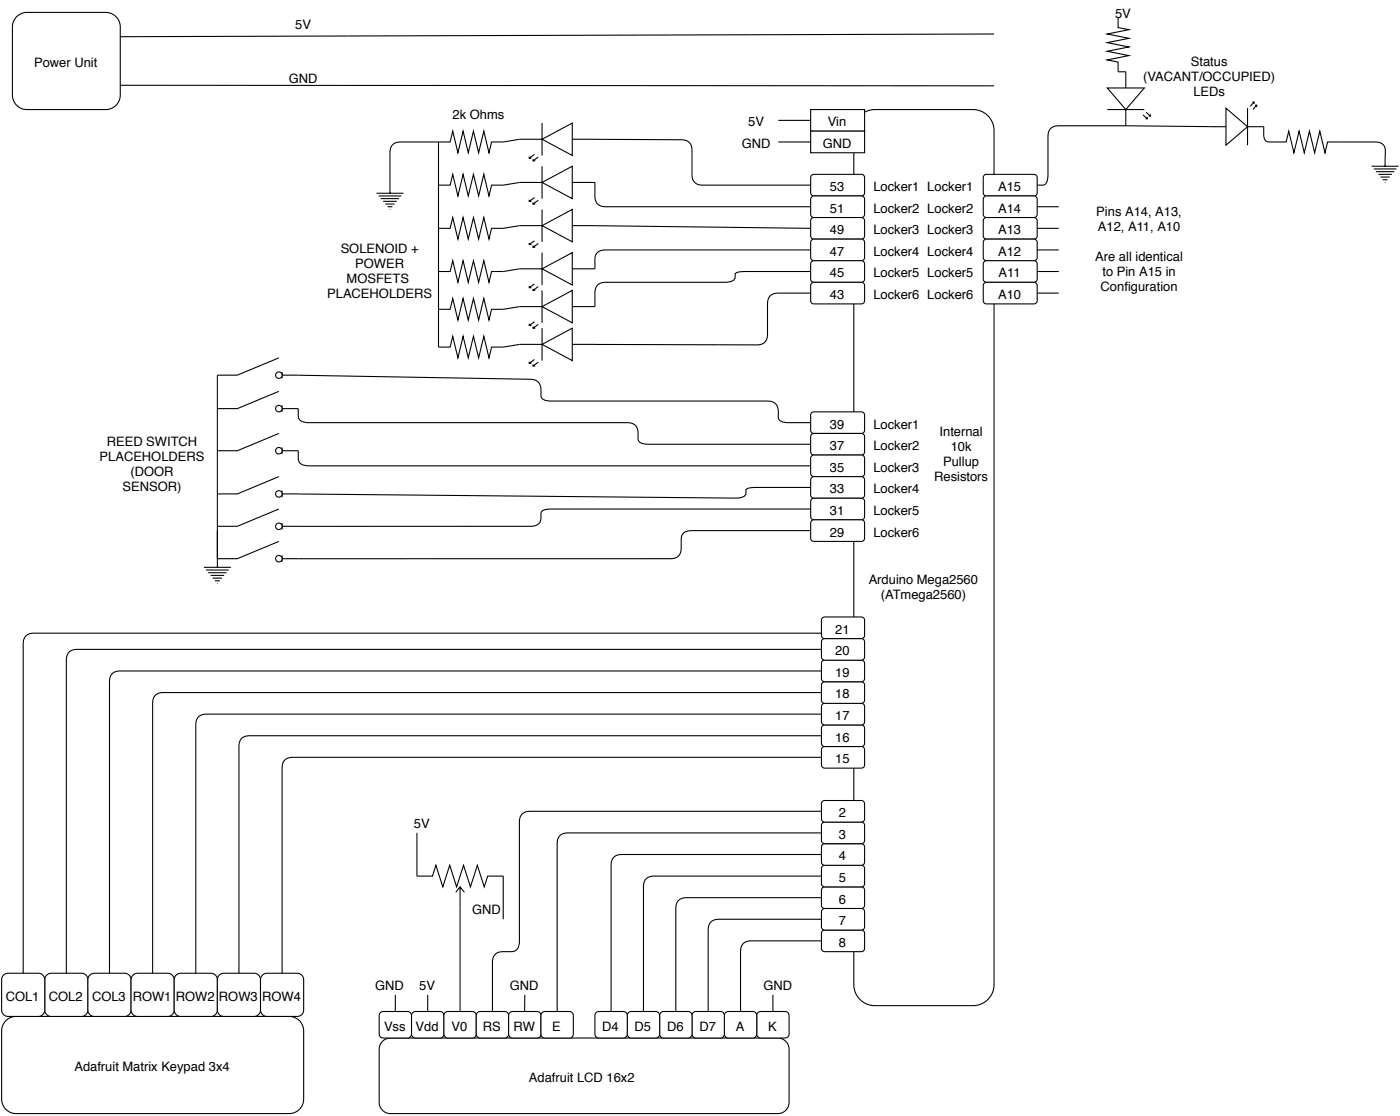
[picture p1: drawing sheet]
<svg xmlns="http://www.w3.org/2000/svg" width="329mm" height="262mm" viewBox="0 0 329 262" stroke-linecap="round" stroke-linejoin="round" font-family="sans-serif">
<path d="M3.9 3.9l.9-.6 1.3-.4h18.8a3.4 3.4 0 0 1 3.4 3.4v16a3.4 3.4 0 0 1-3.4 3.4h-18.6a3.4 3.4 0 0 1-3.4-3.4v-16.2l.4-1.3zM233.7 8l-205.4 .6" fill="none" stroke="#000" stroke-width=".25"/>
<path d="M202.2 27.2l1.3-1 1.8-.5h23.4a4.9 4.9 0 0 1 5 5v200.6a4.9 4.9 0 0 1-5 4.9h-23a4.9 4.9 0 0 1-5-4.9v-200.6l.4-1.9z" fill="#fff"/>
<path d="M202.2 27.2l1.3-1 1.8-.5h23.4a4.9 4.9 0 0 1 5 5v200.6a4.9 4.9 0 0 1-5 4.9h-23a4.9 4.9 0 0 1-5-4.9v-200.6l.4-1.9z" fill="none" stroke="#000" stroke-width=".25"/>
<path d="M190.6 25.7h12.6v5.1h-12.6z" fill="#fff"/>
<path d="M190.6 25.7h12.6v5.1h-12.6z" fill="none" stroke="#000" stroke-width=".25"/>
<path d="M190.6 30.8h12.6v5.1h-12.6z" fill="#fff"/>
<path d="M190.6 30.8h12.6v5.1h-12.6z" fill="none" stroke="#000" stroke-width=".25"/>
<path d="M89.9 244.6l.9-.6 1-.2h91a2.66 2.66 0 0 1 2.7 2.7v12.4a2.66 2.66 0 0 1-2.7 2.7h-91a2.66 2.66 0 0 1-2.7-2.7v-12.6l.3-1z" fill="#fff"/>
<path d="M89.9 244.6l.9-.6 1-.2h91a2.66 2.66 0 0 1 2.7 2.7v12.4a2.66 2.66 0 0 1-2.7 2.7h-91a2.66 2.66 0 0 1-2.7-2.7v-12.6l.3-1z" fill="none" stroke="#000" stroke-width=".25"/>
<path d="M89.4 237.9l.7-.3h5.7a.94 .94 0 0 1 .9 .9v4.4a.94 .94 0 0 1-.9 .9h-5.7a.94 .94 0 0 1-1-.9v-4.4z" fill="#fff"/>
<path d="M89.4 237.9l.7-.3h5.7a.94 .94 0 0 1 .9 .9v4.4a.94 .94 0 0 1-.9 .9h-5.7a.94 .94 0 0 1-1-.9v-4.4z" fill="none" stroke="#000" stroke-width=".25"/>
<path d="M97 237.9l.7-.3h5.7a.94 .94 0 0 1 .9 .9v4.4a.94 .94 0 0 1-.9 .9h-5.7a.94 .94 0 0 1-1-.9v-4.4z" fill="#fff"/>
<path d="M97 237.9l.7-.3h5.7a.94 .94 0 0 1 .9 .9v4.4a.94 .94 0 0 1-.9 .9h-5.7a.94 .94 0 0 1-1-.9v-4.4z" fill="none" stroke="#000" stroke-width=".25"/>
<path d="M104.6 237.9l.7-.3h5.7a.94 .94 0 0 1 1 .9v4.4a.94 .94 0 0 1-1 .9h-5.7a.94 .94 0 0 1-1-.9v-4.4z" fill="#fff"/>
<path d="M104.6 237.9l.7-.3h5.7a.94 .94 0 0 1 1 .9v4.4a.94 .94 0 0 1-1 .9h-5.7a.94 .94 0 0 1-1-.9v-4.4z" fill="none" stroke="#000" stroke-width=".25"/>
<path d="M112.2 237.9l.7-.3h5.7a.94 .94 0 0 1 1 .9v4.4a.94 .94 0 0 1-1 .9h-5.7a.94 .94 0 0 1-.9-.9v-4.4z" fill="#fff"/>
<path d="M112.2 237.9l.7-.3h5.7a.94 .94 0 0 1 1 .9v4.4a.94 .94 0 0 1-1 .9h-5.7a.94 .94 0 0 1-.9-.9v-4.4z" fill="none" stroke="#000" stroke-width=".25"/>
<path d="M119.8 237.9l.7-.3h5.7a.94 .94 0 0 1 1 .9v4.4a.94 .94 0 0 1-1 .9h-5.7a.94 .94 0 0 1-.9-.9v-4.4z" fill="#fff"/>
<path d="M119.8 237.9l.7-.3h5.7a.94 .94 0 0 1 1 .9v4.4a.94 .94 0 0 1-1 .9h-5.7a.94 .94 0 0 1-.9-.9v-4.4z" fill="none" stroke="#000" stroke-width=".25"/>
<path d="M127.4 237.9l.7-.3h5.7a.94 .94 0 0 1 1 .9v4.4a.94 .94 0 0 1-1 .9h-5.7a.94 .94 0 0 1-.9-.9v-4.4z" fill="#fff"/>
<path d="M127.4 237.9l.7-.3h5.7a.94 .94 0 0 1 1 .9v4.4a.94 .94 0 0 1-1 .9h-5.7a.94 .94 0 0 1-.9-.9v-4.4z" fill="none" stroke="#000" stroke-width=".25"/>
<path d="M178.2 237.9l.6-.3h5.8a.94 .94 0 0 1 .9 .9v4.4a.94 .94 0 0 1-.9 .9h-5.8a.94 .94 0 0 1-.9-.9v-4.4z" fill="#fff"/>
<path d="M178.2 237.9l.6-.3h5.8a.94 .94 0 0 1 .9 .9v4.4a.94 .94 0 0 1-.9 .9h-5.8a.94 .94 0 0 1-.9-.9v-4.4z" fill="none" stroke="#000" stroke-width=".25"/>
<path d="M170.6 237.9l.6-.3h5.7a.94 .94 0 0 1 1 .9v4.4a.94 .94 0 0 1-1 .9h-5.7a.94 .94 0 0 1-.9-.9v-4.4z" fill="#fff"/>
<path d="M170.6 237.9l.6-.3h5.7a.94 .94 0 0 1 1 .9v4.4a.94 .94 0 0 1-1 .9h-5.7a.94 .94 0 0 1-.9-.9v-4.4z" fill="none" stroke="#000" stroke-width=".25"/>
<path d="M162.9 237.9l.7-.3h5.7a.94 .94 0 0 1 1 .9v4.4a.94 .94 0 0 1-1 .9h-5.7a.94 .94 0 0 1-.9-.9v-4.4z" fill="#fff"/>
<path d="M162.9 237.9l.7-.3h5.7a.94 .94 0 0 1 1 .9v4.4a.94 .94 0 0 1-1 .9h-5.7a.94 .94 0 0 1-.9-.9v-4.4z" fill="none" stroke="#000" stroke-width=".25"/>
<path d="M155.3 237.9l.7-.3h5.7a.94 .94 0 0 1 1 .9v4.4a.94 .94 0 0 1-1 .9h-5.7a.94 .94 0 0 1-.9-.9v-4.4z" fill="#fff"/>
<path d="M155.3 237.9l.7-.3h5.7a.94 .94 0 0 1 1 .9v4.4a.94 .94 0 0 1-1 .9h-5.7a.94 .94 0 0 1-.9-.9v-4.4z" fill="none" stroke="#000" stroke-width=".25"/>
<path d="M147.7 237.9l.7-.3h5.7a.94 .94 0 0 1 1 .9v4.4a.94 .94 0 0 1-1 .9h-5.7a.94 .94 0 0 1-.9-.9v-4.4z" fill="#fff"/>
<path d="M147.7 237.9l.7-.3h5.7a.94 .94 0 0 1 1 .9v4.4a.94 .94 0 0 1-1 .9h-5.7a.94 .94 0 0 1-.9-.9v-4.4z" fill="none" stroke="#000" stroke-width=".25"/>
<path d="M140.1 237.9l.7-.3h5.7a.94 .94 0 0 1 1 .9v4.4a.94 .94 0 0 1-1 .9h-5.7a.94 .94 0 0 1-1-.9v-4.4z" fill="#fff"/>
<path d="M28.3 20l205.4 .2M183 28.3h7.6M183 33.3h7.6M92.9 233.7v3.9M100.5 233.7v3.9M123.4 233.7l-.1 3.9M140.1 237.9l.7-.3h5.7a.94 .94 0 0 1 1 .9v4.4a.94 .94 0 0 1-1 .9h-5.7a.94 .94 0 0 1-1-.9v-4.4zM181.7 233.7v3.9" fill="none" stroke="#000" stroke-width=".25"/>
<path d="M193.3 218.7l.6-.2h8.6a.76 .76 0 0 1 .7 .7v3.6a.76 .76 0 0 1-.7 .7h-8.6a.76 .76 0 0 1-.8-.7v-3.6z" fill="#fff"/>
<path d="M193.3 218.7l.6-.2h8.6a.76 .76 0 0 1 .7 .7v3.6a.76 .76 0 0 1-.7 .7h-8.6a.76 .76 0 0 1-.8-.7v-3.6zM193.1 221h-16.5a2.25 2.25 0 0 0-2.5 2.5v14.1" fill="none" stroke="#000" stroke-width=".25"/>
<path d="M193.3 213.6l.6-.2h8.6a.76 .76 0 0 1 .7 .7v3.6a.76 .76 0 0 1-.7 .8h-8.6a.76 .76 0 0 1-.8-.8v-3.6z" fill="#fff"/>
<path d="M193.3 213.6l.6-.2h8.6a.76 .76 0 0 1 .7 .7v3.6a.76 .76 0 0 1-.7 .8h-8.6a.76 .76 0 0 1-.8-.8v-3.6z" fill="none" stroke="#000" stroke-width=".25"/>
<path d="M193.3 208.5l.6-.2h8.6a.76 .76 0 0 1 .7 .8v3.5a.76 .76 0 0 1-.7 .8h-8.6a.76 .76 0 0 1-.8-.8v-3.5z" fill="#fff"/>
<path d="M193.3 208.5l.6-.2h8.6a.76 .76 0 0 1 .7 .8v3.5a.76 .76 0 0 1-.7 .8h-8.6a.76 .76 0 0 1-.8-.8v-3.5z" fill="none" stroke="#000" stroke-width=".25"/>
<path d="M193.3 203.5l.6-.3h8.6a.76 .76 0 0 1 .7 .8v3.6a.76 .76 0 0 1-.7 .7h-8.6a.76 .76 0 0 1-.8-.7v-3.6z" fill="#fff"/>
<path d="M193.3 203.5l.6-.3h8.6a.76 .76 0 0 1 .7 .8v3.6a.76 .76 0 0 1-.7 .7h-8.6a.76 .76 0 0 1-.8-.7v-3.6z" fill="none" stroke="#000" stroke-width=".25"/>
<path d="M193.3 198.4l.6-.2h8.6a.76 .76 0 0 1 .7 .7v3.6a.76 .76 0 0 1-.7 .7h-8.6a.76 .76 0 0 1-.8-.7v-3.6z" fill="#fff"/>
<path d="M193.3 198.4l.6-.2h8.6a.76 .76 0 0 1 .7 .7v3.6a.76 .76 0 0 1-.7 .7h-8.6a.76 .76 0 0 1-.8-.7v-3.6z" fill="none" stroke="#000" stroke-width=".25"/>
<path d="M193.3 193.3l.6-.2h8.6a.76 .76 0 0 1 .7 .8v3.5a.76 .76 0 0 1-.7 .8h-8.6a.76 .76 0 0 1-.8-.8v-3.5z" fill="#fff"/>
<path d="M193.3 193.3l.6-.2h8.6a.76 .76 0 0 1 .7 .8v3.5a.76 .76 0 0 1-.7 .8h-8.6a.76 .76 0 0 1-.8-.8v-3.5z" fill="none" stroke="#000" stroke-width=".25"/>
<path d="M193.3 188.2l.6-.2h8.6a.76 .76 0 0 1 .7 .8v3.5a.76 .76 0 0 1-.7 .8h-8.6a.76 .76 0 0 1-.8-.8v-3.5z" fill="#fff"/>
<path d="M193.1 195.6h-59.6a2.25 2.25 0 0 0-2.5 2.6v39.4M193.1 190.6h-68.5a2.25 2.25 0 0 0-2.5 2.5v27.9a2.06 2.06 0 0 1-1.9 2.5 4.3 4.3 0 0 0-4 .9l-.4 1v.7v11.5M193.3 188.2l.6-.2h8.6a.76 .76 0 0 1 .7 .8v3.5a.76 .76 0 0 1-.7 .8h-8.6a.76 .76 0 0 1-.8-.8v-3.5zM193.1 215.9h-24.1a2.25 2.25 0 0 0-2.5 2.6v19.1M193.1 210.8h-31.7a2.25 2.25 0 0 0-2.5 2.6v24.2M193.1 205.8h-39.3a2.25 2.25 0 0 0-2.5 2.5v29.3M193.1 200.7h-46.9a2.25 2.25 0 0 0-2.5 2.5v34.4" fill="none" stroke="#000" stroke-width=".25"/>
<path d="M1.4 239.7l1.1-.7 1.3-.3h64.2a3.4 3.4 0 0 1 3.4 3.5v15.9a3.4 3.4 0 0 1-3.4 3.5h-64.2a3.4 3.4 0 0 1-3.4-3.5v-16.2l.3-1.2z" fill="#fff"/>
<path d="M1.4 239.7l1.1-.7 1.3-.3h64.2a3.4 3.4 0 0 1 3.4 3.5v15.9a3.4 3.4 0 0 1-3.4 3.5h-64.2a3.4 3.4 0 0 1-3.4-3.5v-16.2l.3-1.2z" fill="none" stroke="#000" stroke-width=".25"/>
<path d="M193.3 175.6l.6-.3h8.6a.76 .76 0 0 1 .7 .8v3.6a.76 .76 0 0 1-.7 .7h-8.6a.76 .76 0 0 1-.8-.7v-3.6z" fill="#fff"/>
<path d="M193.3 175.6l.6-.3h8.6a.76 .76 0 0 1 .7 .8v3.6a.76 .76 0 0 1-.7 .7h-8.6a.76 .76 0 0 1-.8-.7v-3.6z" fill="none" stroke="#000" stroke-width=".25"/>
<path d="M193.3 170.5l.6-.2h8.6a.76 .76 0 0 1 .7 .7v3.6a.76 .76 0 0 1-.7 .7h-8.6a.76 .76 0 0 1-.8-.7v-3.6z" fill="#fff"/>
<path d="M193.3 170.5l.6-.2h8.6a.76 .76 0 0 1 .7 .7v3.6a.76 .76 0 0 1-.7 .7h-8.6a.76 .76 0 0 1-.8-.7v-3.6z" fill="none" stroke="#000" stroke-width=".25"/>
<path d="M193.3 165.4l.6-.2h8.6a.76 .76 0 0 1 .7 .8v3.5a.76 .76 0 0 1-.7 .8h-8.6a.76 .76 0 0 1-.8-.8v-3.5z" fill="#fff"/>
<path d="M193.3 165.4l.6-.2h8.6a.76 .76 0 0 1 .7 .8v3.5a.76 .76 0 0 1-.7 .8h-8.6a.76 .76 0 0 1-.8-.8v-3.5z" fill="none" stroke="#000" stroke-width=".25"/>
<path d="M193.3 160.4l.6-.3h8.6a.76 .76 0 0 1 .7 .8v3.5a.76 .76 0 0 1-.7 .8h-8.6a.76 .76 0 0 1-.8-.8v-3.5z" fill="#fff"/>
<path d="M193.3 160.4l.6-.3h8.6a.76 .76 0 0 1 .7 .8v3.5a.76 .76 0 0 1-.7 .8h-8.6a.76 .76 0 0 1-.8-.8v-3.5z" fill="none" stroke="#000" stroke-width=".25"/>
<path d="M193.3 155.3l.6-.2h8.6a.76 .76 0 0 1 .7 .7v3.6a.76 .76 0 0 1-.7 .7h-8.6a.76 .76 0 0 1-.8-.7v-3.6z" fill="#fff"/>
<path d="M193.3 155.3l.6-.2h8.6a.76 .76 0 0 1 .7 .7v3.6a.76 .76 0 0 1-.7 .7h-8.6a.76 .76 0 0 1-.8-.7v-3.6z" fill="none" stroke="#000" stroke-width=".25"/>
<path d="M193.3 150.2l.6-.2h8.6a.76 .76 0 0 1 .7 .8v3.5a.76 .76 0 0 1-.7 .8h-8.6a.76 .76 0 0 1-.8-.8v-3.5z" fill="#fff"/>
<path d="M193.3 150.2l.6-.2h8.6a.76 .76 0 0 1 .7 .8v3.5a.76 .76 0 0 1-.7 .8h-8.6a.76 .76 0 0 1-.8-.8v-3.5z" fill="none" stroke="#000" stroke-width=".25"/>
<path d="M193.3 145.1l.6-.2h8.6a.76 .76 0 0 1 .7 .8v3.5a.76 .76 0 0 1-.7 .8h-8.6a.76 .76 0 0 1-.8-.8v-3.5z" fill="#fff"/>
<path d="M193.3 145.1l.6-.2h8.6a.76 .76 0 0 1 .7 .8v3.5a.76 .76 0 0 1-.7 .8h-8.6a.76 .76 0 0 1-.8-.8v-3.5z" fill="none" stroke="#000" stroke-width=".25"/>
<path d="M11 229l.9-.4h7.2a1.52 1.52 0 0 1 1.6 1.5v7.1a1.52 1.52 0 0 1-1.6 1.5h-7.1a1.52 1.52 0 0 1-1.5-1.5v-7.2z" fill="#fff"/>
<path d="M11 229l.9-.4h7.2a1.52 1.52 0 0 1 1.6 1.5v7.1a1.52 1.52 0 0 1-1.6 1.5h-7.1a1.52 1.52 0 0 1-1.5-1.5v-7.2z" fill="none" stroke="#000" stroke-width=".25"/>
<path d="M21.1 229l.9-.4h7.3a1.52 1.52 0 0 1 1.5 1.5v7.1a1.52 1.52 0 0 1-1.5 1.5h-7.1a1.52 1.52 0 0 1-1.5-1.5v-7.2z" fill="#fff"/>
<path d="M21.1 229l.9-.4h7.3a1.52 1.52 0 0 1 1.5 1.5v7.1a1.52 1.52 0 0 1-1.5 1.5h-7.1a1.52 1.52 0 0 1-1.5-1.5v-7.2z" fill="none" stroke="#000" stroke-width=".25"/>
<path d="M31.3 229l.9-.4h7.2a1.52 1.52 0 0 1 1.6 1.5v7.1a1.52 1.52 0 0 1-1.6 1.5h-7.1a1.52 1.52 0 0 1-1.5-1.5v-7.2z" fill="#fff"/>
<path d="M31.3 229l.9-.4h7.2a1.52 1.52 0 0 1 1.6 1.5v7.1a1.52 1.52 0 0 1-1.6 1.5h-7.1a1.52 1.52 0 0 1-1.5-1.5v-7.2z" fill="none" stroke="#000" stroke-width=".25"/>
<path d="M41.4 229l.9-.4h7.3a1.52 1.52 0 0 1 1.5 1.5v7.1a1.52 1.52 0 0 1-1.5 1.5h-7.1a1.52 1.52 0 0 1-1.5-1.5v-7.2z" fill="#fff"/>
<path d="M41.4 229l.9-.4h7.3a1.52 1.52 0 0 1 1.5 1.5v7.1a1.52 1.52 0 0 1-1.5 1.5h-7.1a1.52 1.52 0 0 1-1.5-1.5v-7.2z" fill="none" stroke="#000" stroke-width=".25"/>
<path d="M51.5 229l1-.4h7.2a1.52 1.52 0 0 1 1.5 1.5v7.1a1.52 1.52 0 0 1-1.5 1.5h-7.1a1.52 1.52 0 0 1-1.5-1.5v-7.2z" fill="#fff"/>
<path d="M51.5 229l1-.4h7.2a1.52 1.52 0 0 1 1.5 1.5v7.1a1.52 1.52 0 0 1-1.5 1.5h-7.1a1.52 1.52 0 0 1-1.5-1.5v-7.2z" fill="none" stroke="#000" stroke-width=".25"/>
<path d="M.8 229l1-.4h7.2a1.52 1.52 0 0 1 1.5 1.5v7.1a1.52 1.52 0 0 1-1.5 1.5h-7.1a1.52 1.52 0 0 1-1.5-1.5v-7.2z" fill="#fff"/>
<path d="M.8 229l1-.4h7.2a1.52 1.52 0 0 1 1.5 1.5v7.1a1.52 1.52 0 0 1-1.5 1.5h-7.1a1.52 1.52 0 0 1-1.5-1.5v-7.2z" fill="none" stroke="#000" stroke-width=".25"/>
<path d="M61.7 229l.9-.4h7.3a1.52 1.52 0 0 1 1.5 1.5v7.1a1.52 1.52 0 0 1-1.5 1.5h-7.1a1.52 1.52 0 0 1-1.6-1.5v-7.2z" fill="#fff"/>
<path d="M193.1 148.7h-185.1a2.25 2.25 0 0 0-2.5 2.6v77.3M193.1 152.5h-175a2.25 2.25 0 0 0-2.5 2.6v73.5M193.1 157.6h-164.8a2.25 2.25 0 0 0-2.6 2.5v68.5M193.1 162.7h-154.7a2.25 2.25 0 0 0-2.5 2.5v63.4M193.1 167.7h-144.5a2.25 2.25 0 0 0-2.6 2.6v58.3M193.1 172.8h-134.4a2.25 2.25 0 0 0-2.5 2.5v53.3M193.1 177.9h-124.3a2.25 2.25 0 0 0-2.5 2.5v48.2M98 195.6v10.2h3.7l.8-2.6 1.6 5.1 1.6-5.1 1.6 5.1 1.7-5.1 1.6 5.1 1.6-5.1 1.6 5.1 .8-2.5h3.7v10.1M107.1 209.6l1.1-1.3 1 1.3M108.2 208.3v29.3M61.7 229l.9-.4h7.3a1.52 1.52 0 0 1 1.5 1.5v7.1a1.52 1.52 0 0 1-1.5 1.5h-7.1a1.52 1.52 0 0 1-1.6-1.5v-7.2z" fill="none" stroke="#000" stroke-width=".25"/>
<path d="M190.8 41.2l.5-.2h11.2a.76 .76 0 0 1 .7 .7v3.6a.76 .76 0 0 1-.7 .7h-11.2a.76 .76 0 0 1-.7-.7v-3.6z" fill="#fff"/>
<path d="M190.8 41.2l.5-.2h11.2a.76 .76 0 0 1 .7 .7v3.6a.76 .76 0 0 1-.7 .7h-11.2a.76 .76 0 0 1-.7-.7v-3.6z" fill="none" stroke="#000" stroke-width=".25"/>
<path d="M190.8 46.2l.5-.2h11.2a.76 .76 0 0 1 .7 .8v3.5a.76 .76 0 0 1-.7 .8h-11.2a.76 .76 0 0 1-.7-.8v-3.5z" fill="#fff"/>
<path d="M190.8 46.2l.5-.2h11.2a.76 .76 0 0 1 .7 .8v3.5a.76 .76 0 0 1-.7 .8h-11.2a.76 .76 0 0 1-.7-.8v-3.5z" fill="none" stroke="#000" stroke-width=".25"/>
<path d="M190.8 51.3l.5-.2h11.2a.76 .76 0 0 1 .7 .8v3.5a.76 .76 0 0 1-.7 .8h-11.2a.76 .76 0 0 1-.7-.8v-3.5z" fill="#fff"/>
<path d="M190.8 51.3l.5-.2h11.2a.76 .76 0 0 1 .7 .8v3.5a.76 .76 0 0 1-.7 .8h-11.2a.76 .76 0 0 1-.7-.8v-3.5z" fill="none" stroke="#000" stroke-width=".25"/>
<path d="M190.8 56.4l.5-.2h11.2a.76 .76 0 0 1 .7 .7v3.6a.76 .76 0 0 1-.7 .7h-11.2a.76 .76 0 0 1-.7-.7v-3.6z" fill="#fff"/>
<path d="M190.8 56.4l.5-.2h11.2a.76 .76 0 0 1 .7 .7v3.6a.76 .76 0 0 1-.7 .7h-11.2a.76 .76 0 0 1-.7-.7v-3.6z" fill="none" stroke="#000" stroke-width=".25"/>
<path d="M190.8 61.5l.5-.3h11.2a.76 .76 0 0 1 .7 .8v3.5a.76 .76 0 0 1-.7 .8h-11.2a.76 .76 0 0 1-.7-.8v-3.5z" fill="#fff"/>
<path d="M190.8 61.5l.5-.3h11.2a.76 .76 0 0 1 .7 .8v3.5a.76 .76 0 0 1-.7 .8h-11.2a.76 .76 0 0 1-.7-.8v-3.5z" fill="none" stroke="#000" stroke-width=".25"/>
<path d="M190.8 66.5l.5-.2h11.2a.76 .76 0 0 1 .7 .8v3.5a.76 .76 0 0 1-.7 .8h-11.2a.76 .76 0 0 1-.7-.8v-3.5z" fill="#fff"/>
<path d="M139.8 32.7l20.3 .1a2.26 2.26 0 0 1 2.6 2.6v5.6a2.25 2.25 0 0 0 2.5 2.5h25.4M190.8 66.5l.5-.2h11.2a.76 .76 0 0 1 .7 .8v3.5a.76 .76 0 0 1-.7 .8h-11.2a.76 .76 0 0 1-.7-.8v-3.5z" fill="none" stroke="#000" stroke-width=".25"/>
<path d="M127.4 32.7l7.1-3.8v7.6z" fill="#fff"/>
<path d="M122.1 32.7h5.3M124.4 36.8v.3h.5M125.3 37.4v.4h.5M125.6 36.3l-1.2 .8M126.5 36.9l-1.2 .9M127.4 32.7l7.1-3.8v7.6zM127.4 28.9v7.6M134.5 32.7h5.3" fill="none" stroke="#000" stroke-width=".25"/>
<path d="M127.4 42.9l7.1-3.8v7.6z" fill="#fff"/>
<path d="M127.4 39.1v7.6M122.1 42.9h5.3M124.4 46.9v.4h.5M125.3 47.5v.4h.5M125.6 46.4l-1.2 .9M126.5 47l-1.2 .9M127.4 42.9l7.1-3.8v7.6zM134.5 42.9h5.3" fill="none" stroke="#000" stroke-width=".25"/>
<path d="M127.4 53l7.1-3.8v7.6z" fill="#fff"/>
<path d="M122.1 53h5.3M124.4 57.1v.3h.5M125.3 57.7v.4h.5M125.6 56.5l-1.2 .9M126.5 57.2l-1.2 .9M127.4 53l7.1-3.8v7.6zM127.4 49.2v7.6M134.5 53h5.3" fill="none" stroke="#000" stroke-width=".25"/>
<path d="M127.4 63.1l7.1-3.8v7.6z" fill="#fff"/>
<path d="M127.4 59.3v7.6M122.1 63.1h5.3M124.4 67.2v.4h.5M125.3 67.8v.4h.5M125.6 66.7l-1.2 .9M126.5 67.3l-1.2 .9M127.4 63.1l7.1-3.8v7.6zM134.5 63.1h5.3" fill="none" stroke="#000" stroke-width=".25"/>
<path d="M127.4 72l7.1-3.8v7.6z" fill="#fff"/>
<path d="M122.1 72h5.3M124.4 76.1v.4h.5M125.3 76.7v.4h.5M125.6 75.6l-1.2 .9M126.5 76.2l-1.2 .9M127.4 72l7.1-3.8v7.6zM127.4 68.2v7.6M134.5 72h5.3" fill="none" stroke="#000" stroke-width=".25"/>
<path d="M127.4 80.9l7.1-3.8v7.6z" fill="#fff"/>
<g fill="none" stroke="#000" stroke-width=".25">
<path d="M103.1 33.3v48.2h2.7l.6-2.5 1.2 5.1 1.3-5.1 1.2 5.1 1.2-5.1 1.2 5.1 1.2-5.1 1.2 5.1 .7-2.6h2.7l3.8-.6M103.1 33.3h-8.9a2.25 2.25 0 0 0-2.5 2.6v9.5M122.1 32.7l-3.8 .6h-2.7l-.7 2.6-1.2-5.1-1.2 5.1-1.2-5.1-1.2 5.1-1.2-5.1-1.3 5.1-1.2-5.1-.6 2.5h-2.7M88.5 45.4h6.3M89 46h5.3M89.5 46.7h4.3M90.1 47.3h3.2M90.6 47.9h2.1M91.1 48.6h1.1M91.6 49.2h.1M122.1 42.9l-3.8 .6h-2.7l-.7 2.5-1.2-5-1.2 5-1.2-5-1.2 5-1.2-5-1.3 5-1.2-5-.6 2.5h-2.7M122.1 53l-3.8 .6h-2.7l-.7 2.6-1.2-5.1-1.2 5.1-1.2-5.1-1.2 5.1-1.2-5.1-1.3 5.1-1.2-5.1-.6 2.5h-2.7"/>
<path d="M139.8 42.9v3.1a2.25 2.25 0 0 0 2.6 2.6h48.2M139.8 53l50.8 .6M190.6 58.7h-48.2a2.14 2.14 0 0 0-2.6 2.2v2.3M122.1 63.2l-3.8 .6h-2.7l-.7 2.5-1.2-5.1-1.2 5.1-1.2-5.1-1.2 5.1-1.2-5.1-1.3 5.1-1.2-5.1-.6 2.6h-2.7M122.1 72l-3.8 .6h-2.7l-.7 2.6-1.2-5.1-1.2 5.1-1.2-5.1-1.2 5.1-1.2-5.1-1.3 5.1-1.2-5.1-.6 2.5h-2.7M127.4 77.1v7.6M190.6 63.8h-16.7a1.04 1.04 0 0 0-1.1 .6 1.51 1.51 0 0 1-1.7 1.9h-28.7a2.25 2.25 0 0 0-2.6 2.5v3.2M190.6 68.8h-7.6a2.25 2.25 0 0 0-2.6 2.6v7.1a2.24 2.24 0 0 1-2.5 2.5l-38.1-.1M122.1 80.9h5.3M124.4 84.9v.4h.5M125.3 85.6v.4h.5M125.6 84.4l-1.2 .9"/>
<path d="M126.5 85.1l-1.2 .9M127.4 80.9l7.1-3.8v7.6zM134.5 80.9h5.3"/>
</g>
<path d="M190.8 97l.5-.3h11.2a.76 .76 0 0 1 .7 .8v3.6a.76 .76 0 0 1-.7 .7h-11.2a.76 .76 0 0 1-.7-.7v-3.6z" fill="#fff"/>
<path d="M190.8 97l.5-.3h11.2a.76 .76 0 0 1 .7 .8v3.6a.76 .76 0 0 1-.7 .7h-11.2a.76 .76 0 0 1-.7-.7v-3.6z" fill="none" stroke="#000" stroke-width=".25"/>
<path d="M190.8 102l.5-.2h11.2a.76 .76 0 0 1 .7 .8v3.5a.76 .76 0 0 1-.7 .8h-11.2a.76 .76 0 0 1-.7-.8v-3.5z" fill="#fff"/>
<path d="M190.8 102l.5-.2h11.2a.76 .76 0 0 1 .7 .8v3.5a.76 .76 0 0 1-.7 .8h-11.2a.76 .76 0 0 1-.7-.8v-3.5z" fill="none" stroke="#000" stroke-width=".25"/>
<path d="M190.8 107.1l.5-.2h11.2a.76 .76 0 0 1 .7 .7v3.6a.76 .76 0 0 1-.7 .8h-11.2a.76 .76 0 0 1-.7-.8v-3.6z" fill="#fff"/>
<path d="M190.8 107.1l.5-.2h11.2a.76 .76 0 0 1 .7 .7v3.6a.76 .76 0 0 1-.7 .8h-11.2a.76 .76 0 0 1-.7-.8v-3.6z" fill="none" stroke="#000" stroke-width=".25"/>
<path d="M190.8 112.2l.5-.2h11.2a.76 .76 0 0 1 .7 .7v3.6a.76 .76 0 0 1-.7 .7h-11.2a.76 .76 0 0 1-.7-.7v-3.6z" fill="#fff"/>
<path d="M190.8 112.2l.5-.2h11.2a.76 .76 0 0 1 .7 .7v3.6a.76 .76 0 0 1-.7 .7h-11.2a.76 .76 0 0 1-.7-.7v-3.6z" fill="none" stroke="#000" stroke-width=".25"/>
<path d="M190.8 117.2l.5-.2h11.2a.76 .76 0 0 1 .7 .8v3.5a.76 .76 0 0 1-.7 .8h-11.2a.76 .76 0 0 1-.7-.8v-3.5z" fill="#fff"/>
<path d="M190.8 117.2l.5-.2h11.2a.76 .76 0 0 1 .7 .8v3.5a.76 .76 0 0 1-.7 .8h-11.2a.76 .76 0 0 1-.7-.8v-3.5z" fill="none" stroke="#000" stroke-width=".25"/>
<path d="M190.8 122.3l.5-.2h11.2a.76 .76 0 0 1 .7 .8v3.5a.76 .76 0 0 1-.7 .8h-11.2a.76 .76 0 0 1-.7-.8v-3.5z" fill="#fff"/>
<path d="M65.5 91.9l-9.7 4.1h-4.7M66.3 96h3.8M66.3 95.2v1.5M190.8 122.3l.5-.2h11.2a.76 .76 0 0 1 .7 .8v3.5a.76 .76 0 0 1-.7 .8h-11.2a.76 .76 0 0 1-.7-.8v-3.5z" fill="none" stroke="#000" stroke-width=".25"/>
<circle cx="65.5" cy="96" r=".76" fill="#fff"/>
<g fill="none" stroke="#000" stroke-width=".25">
<path d="M65.5 101.8l-9.7 4.1h-4.7M66.3 105.9h3.8M66.3 105.1v1.5"/>
<circle cx="65.5" cy="96" r=".76"/>
</g>
<circle cx="65.5" cy="105.9" r=".76" fill="#fff"/>
<g fill="none" stroke="#000" stroke-width=".25">
<path d="M65.5 112l-9.7 4h-4.7M66.3 116h3.8M66.3 115.3v1.5"/>
<circle cx="65.5" cy="105.9" r=".76"/>
</g>
<circle cx="65.5" cy="116" r=".76" fill="#fff"/>
<g fill="none" stroke="#000" stroke-width=".25">
<path d="M65.5 84.1l-9.7 4h-4.7M66.3 88.1h3.8M66.3 87.4v1.5"/>
<circle cx="65.5" cy="116" r=".76"/>
</g>
<circle cx="65.5" cy="88.1" r=".76" fill="#fff"/>
<g fill="none" stroke="#000" stroke-width=".25">
<path d="M65.5 119.6l-9.7 4h-4.7M66.3 123.6h3.8M66.3 122.9v1.5"/>
<circle cx="65.5" cy="88.1" r=".76"/>
</g>
<circle cx="65.5" cy="123.6" r=".76" fill="#fff"/>
<g fill="none" stroke="#000" stroke-width=".25">
<path d="M65.5 127.2l-9.7 4h-4.7M66.3 131.2h3.8M66.3 130.5v1.5"/>
<circle cx="65.5" cy="123.6" r=".76"/>
</g>
<circle cx="65.5" cy="131.2" r=".76" fill="#fff"/>
<g fill="none" stroke="#000" stroke-width=".25">
<path d="M51.1 88.1v45.2M70.1 88.1l54.5 1a2.29 2.29 0 0 1 2.6 2.6v1.2a1.43 1.43 0 0 0 1.7 1.3h51.5a2.25 2.25 0 0 1 2.6 2.5v1.3a1.43 1.43 0 0 0 1.7 1.2l5.9 .1M70.1 96v1.6a1.6 1.6 0 0 0 1.8 1.6l75.6 .1a2.25 2.25 0 0 1 2.5 2.5v1.3a1.43 1.43 0 0 0 1.8 1.2h38.8M70.1 105.9v1.8a1.67 1.67 0 0 0 1.8 1.7h118.7M190.6 114.5l-14.1 .1a1.04 1.04 0 0 0-1.2 .5 1.49 1.49 0 0 1-1.7 1.9l-103.5-1M190.6 119.6h-61.7a1.61 1.61 0 0 0-1.7 1 2.58 2.58 0 0 1-.9 2.6l-1.7 .4h-54.5M47.9 133.3h6.4M48.4 133.9h5.4M48.9 134.5h4.4M49.5 135.2h3.2M50 135.8h2.2M50.5 136.4h1.2"/>
<path d="M51 137.1h.2M190.6 124.6h-27.9a2.09 2.09 0 0 0-2.6 2.1 4.5 4.5 0 0 1-.8 4.1l-.5 .2-1.2 .2h-87.5"/>
<circle cx="65.5" cy="131.2" r=".76"/>
</g>
<path d="M231.4 41.2l.5-.2h11.2a.76 .76 0 0 1 .7 .7v3.6a.76 .76 0 0 1-.7 .7h-11.2a.76 .76 0 0 1-.8-.7v-3.6z" fill="#fff"/>
<path d="M231.4 41.2l.5-.2h11.2a.76 .76 0 0 1 .7 .7v3.6a.76 .76 0 0 1-.7 .7h-11.2a.76 .76 0 0 1-.8-.7v-3.6z" fill="none" stroke="#000" stroke-width=".25"/>
<path d="M231.4 46.2l.5-.2h11.2a.76 .76 0 0 1 .7 .8v3.5a.76 .76 0 0 1-.7 .8h-11.2a.76 .76 0 0 1-.8-.8v-3.5z" fill="#fff"/>
<path d="M231.4 46.2l.5-.2h11.2a.76 .76 0 0 1 .7 .8v3.5a.76 .76 0 0 1-.7 .8h-11.2a.76 .76 0 0 1-.8-.8v-3.5z" fill="none" stroke="#000" stroke-width=".25"/>
<path d="M231.4 51.3l.5-.2h11.2a.76 .76 0 0 1 .7 .8v3.5a.76 .76 0 0 1-.7 .8h-11.2a.76 .76 0 0 1-.8-.8v-3.5z" fill="#fff"/>
<path d="M231.4 51.3l.5-.2h11.2a.76 .76 0 0 1 .7 .8v3.5a.76 .76 0 0 1-.7 .8h-11.2a.76 .76 0 0 1-.8-.8v-3.5z" fill="none" stroke="#000" stroke-width=".25"/>
<path d="M231.4 56.4l.5-.2h11.2a.76 .76 0 0 1 .7 .7v3.6a.76 .76 0 0 1-.7 .7h-11.2a.76 .76 0 0 1-.8-.7v-3.6z" fill="#fff"/>
<path d="M231.4 56.4l.5-.2h11.2a.76 .76 0 0 1 .7 .7v3.6a.76 .76 0 0 1-.7 .7h-11.2a.76 .76 0 0 1-.8-.7v-3.6z" fill="none" stroke="#000" stroke-width=".25"/>
<path d="M231.4 61.5l.5-.3h11.2a.76 .76 0 0 1 .7 .8v3.5a.76 .76 0 0 1-.7 .8h-11.2a.76 .76 0 0 1-.8-.8v-3.5z" fill="#fff"/>
<path d="M231.4 61.5l.5-.3h11.2a.76 .76 0 0 1 .7 .8v3.5a.76 .76 0 0 1-.7 .8h-11.2a.76 .76 0 0 1-.8-.8v-3.5z" fill="none" stroke="#000" stroke-width=".25"/>
<path d="M231.4 66.5l.5-.2h11.2a.76 .76 0 0 1 .7 .8v3.5a.76 .76 0 0 1-.7 .8h-11.2a.76 .76 0 0 1-.8-.8v-3.5z" fill="#fff"/>
<path d="M264.7 29.5h-15.8a2.25 2.25 0 0 0-2.6 2.6v7.6a5.6 5.6 0 0 1-.5 3.5l-.7 .3h-1.3M231.4 66.5l.5-.2h11.2a.76 .76 0 0 1 .7 .8v3.5a.76 .76 0 0 1-.7 .8h-11.2a.76 .76 0 0 1-.8-.8v-3.5z" fill="none" stroke="#000" stroke-width=".25"/>
<path d="M260.3 20.7h8.7l-4.4 5z" fill="#fff"/>
<path d="M264.6 16.9v3.8M260.3 20.7h8.7l-4.4 5zM260.3 25.7h8.7M264.6 25.7v3.8M268.7 27l1 .9M269.4 26.4l1 .9M269.7 27.5v.4h-.4M270.4 26.9v.4h-.4" fill="none" stroke="#000" stroke-width=".25"/>
<path d="M288.2 25.4l5.1 4.4-5.1 4.3z" fill="#fff"/>
<g fill="none" stroke="#000" stroke-width=".25">
<path d="M262.8 4.2v2.3l2.6 .5-5.1 1 5.1 1-5.1 1 5.1 1-5.1 1 5.1 1.1-5.1 1 2.5 .5v2.3h1.9M264.7 29.5l23.5 .3M288.2 25.4l5.1 4.4-5.1 4.3zM293.3 29.8l3.8-.1a5 5 0 0 0 .3 3.2l.5 .4h.4h4l.6-2.5 1.3 5.1 1.2-5.1 1.2 5.1 1.2-5.1 1.2 5.1 1.3-5.1 1.2 5.1 .6-2.6h11.1a2.07 2.07 0 0 1 2.5 2.3l-.1 3.5M293.3 25.4v8.7M294.4 24h.4v.4M294.8 24l-.9 1M295 24.7h.4v.4M295.4 24.7l-.9 1M322.4 39.1h6.4M322.9 39.7h5.4M243.8 48.6h5.1"/>
<path d="M243.8 53.6h5.1M243.8 58.7h5.1M323.4 40.3h4.3M324 41h3.2M324.5 41.6h2.2M325 42.2h1.2M325.5 42.9h.2M243.8 63.8h5.1M243.8 68.8h5.1"/>
</g>
<g font-size="3">
<text x="262.1" y="4.3">5V</text>
<text x="69.4" y="6.8">5V</text>
<text x="8" y="15.7">Power Unit</text>
<text x="279.9" y="15.5">Status</text>
<text x="67.9" y="19.5">GND</text>
<text x="268.7" y="19">(VACANT/OCCUPIED)</text>
<text x="280.5" y="22.6">LEDs</text>
<text x="106.4" y="27.9">2k Ohms</text>
<text x="175.9" y="29.7">5V</text>
<text x="194.6" y="29.7">Vin</text>
<text x="174.4" y="34.7">GND</text>
<text x="193.4" y="34.7">GND</text>
<text x="195.1" y="44.9">53</text>
<text x="205.3" y="44.9">Locker1 Locker1</text>
<text x="234.6" y="44.9">A15</text>
<text x="195.1" y="50">51</text>
<text x="205.3" y="50">Locker2 Locker2</text>
<text x="234.6" y="50">A14</text>
<text x="257.7" y="50.7">Pins A14, A13,</text>
<text x="80.1" y="59.3">SOLENOID +</text>
<text x="195.1" y="55">49</text>
<text x="205.3" y="55">Locker3 Locker3</text>
<text x="234.6" y="55">A13</text>
<text x="258.1" y="54.3">A12, A11, A10</text>
<text x="83.5" y="62.9">POWER</text>
<text x="195.1" y="60.1">47</text>
<text x="195.1" y="65.2">45</text>
<text x="205.3" y="60.1">Locker4 Locker4</text>
<text x="205.3" y="65.2">Locker5 Locker5</text>
<text x="234.6" y="60.1">A12</text>
<text x="234.8" y="65.2">A11</text>
<text x="257.5" y="61.4">Are all identical</text>
<text x="259.2" y="64.9">to Pin A15 in</text>
<text x="76.9" y="70">PLACEHOLDERS</text>
<text x="81.5" y="66.4">MOSFETS</text>
<text x="195.1" y="70.2">43</text>
<text x="205.3" y="70.2">Locker6 Locker6</text>
<text x="234.6" y="70.2">A10</text>
<text x="258.7" y="68.5">Conf</text>
<text x="264.3" y="68.5">iguration</text>
<text x="195.1" y="100.7">39</text>
<text x="205.3" y="100.7">Locker1</text>
<text x="25.1" y="104.7">REED SWITCH</text>
<text x="195.1" y="105.7">37</text>
<text x="205.3" y="105.7">Locker2</text>
<text x="220.9" y="102.4">Internal</text>
<text x="223.5" y="106">10k</text>
<text x="23.4" y="108.3">PLACEHOLDERS</text>
<text x="30.7" y="111.8">(DOOR</text>
<text x="195.1" y="110.8">35</text>
<text x="205.3" y="110.8">Locker3</text>
<text x="219.6" y="113.1">Resistors</text>
<text x="221.7" y="109.5">Pullup</text>
<text x="28.8" y="115.4">SENSOR)</text>
<text x="195.1" y="115.9">33</text>
<text x="205.3" y="115.9">Locker4</text>
<text x="195.1" y="121">31</text>
<text x="205.3" y="121">Locker5</text>
<text x="195.1" y="126">29</text>
<text x="205.3" y="126">Locker6</text>
<text x="204.2" y="137.2">Arduino Mega2560</text>
<text x="207" y="140.7">(ATmega2560)</text>
<text x="196.3" y="148.8">21</text>
<text x="196.3" y="153.9">20</text>
<text x="196.3" y="159">19</text>
<text x="196.3" y="164.1">18</text>
<text x="196.3" y="169.1">17</text>
<text x="196.3" y="179.3">15</text>
<text x="196.3" y="174.2">16</text>
<text x="197.2" y="192">2</text>
<text x="97.3" y="194.5">5V</text>
<text x="197.2" y="197">3</text>
<text x="197.2" y="202.1">4</text>
<text x="197.2" y="207.2">5</text>
<text x="111" y="214.8">GND</text>
<text x="197.2" y="212.2">6</text>
<text x="197.2" y="217.3">7</text>
<text x="197.2" y="222.4">8</text>
<text x="88.2" y="232.5">GND</text>
<text x="98.6" y="232.5">5V</text>
<text x="119.9" y="232.5">GND</text>
<text x="179.4" y="232.5">GND</text>
<text x="1.3" y="235.1">COL1</text>
<text x="11.5" y="235.1">COL2</text>
<text x="21.6" y="235.1">COL3</text>
<text x="31.2" y="235.1">ROW1</text>
<text x="41.3" y="235.1">ROW2</text>
<text x="51.5" y="235.1">ROW3</text>
<text x="61.6" y="235.1">ROW4</text>
<text x="90.3" y="242.2">Vss</text>
<text x="97.7" y="242.2">Vdd</text>
<text x="106.2" y="242.2">V0</text>
<text x="113.5" y="242.2">RS</text>
<text x="120.7" y="242.2">RW</text>
<text x="129.8" y="242.2">E</text>
<text x="141.6" y="242.2">D4</text>
<text x="149.2" y="242.2">D5</text>
<text x="156.8" y="242.2">D6</text>
<text x="164.4" y="242.2">D7</text>
<text x="172.9" y="242.2">A</text>
<text x="180.5" y="242.2">K</text>
<text x="17.5" y="251.5">Adafruit Matrix Keypad 3x4</text>
<text x="124.3" y="254.1">Adafruit LCD 16x2</text>
</g>
</svg>
